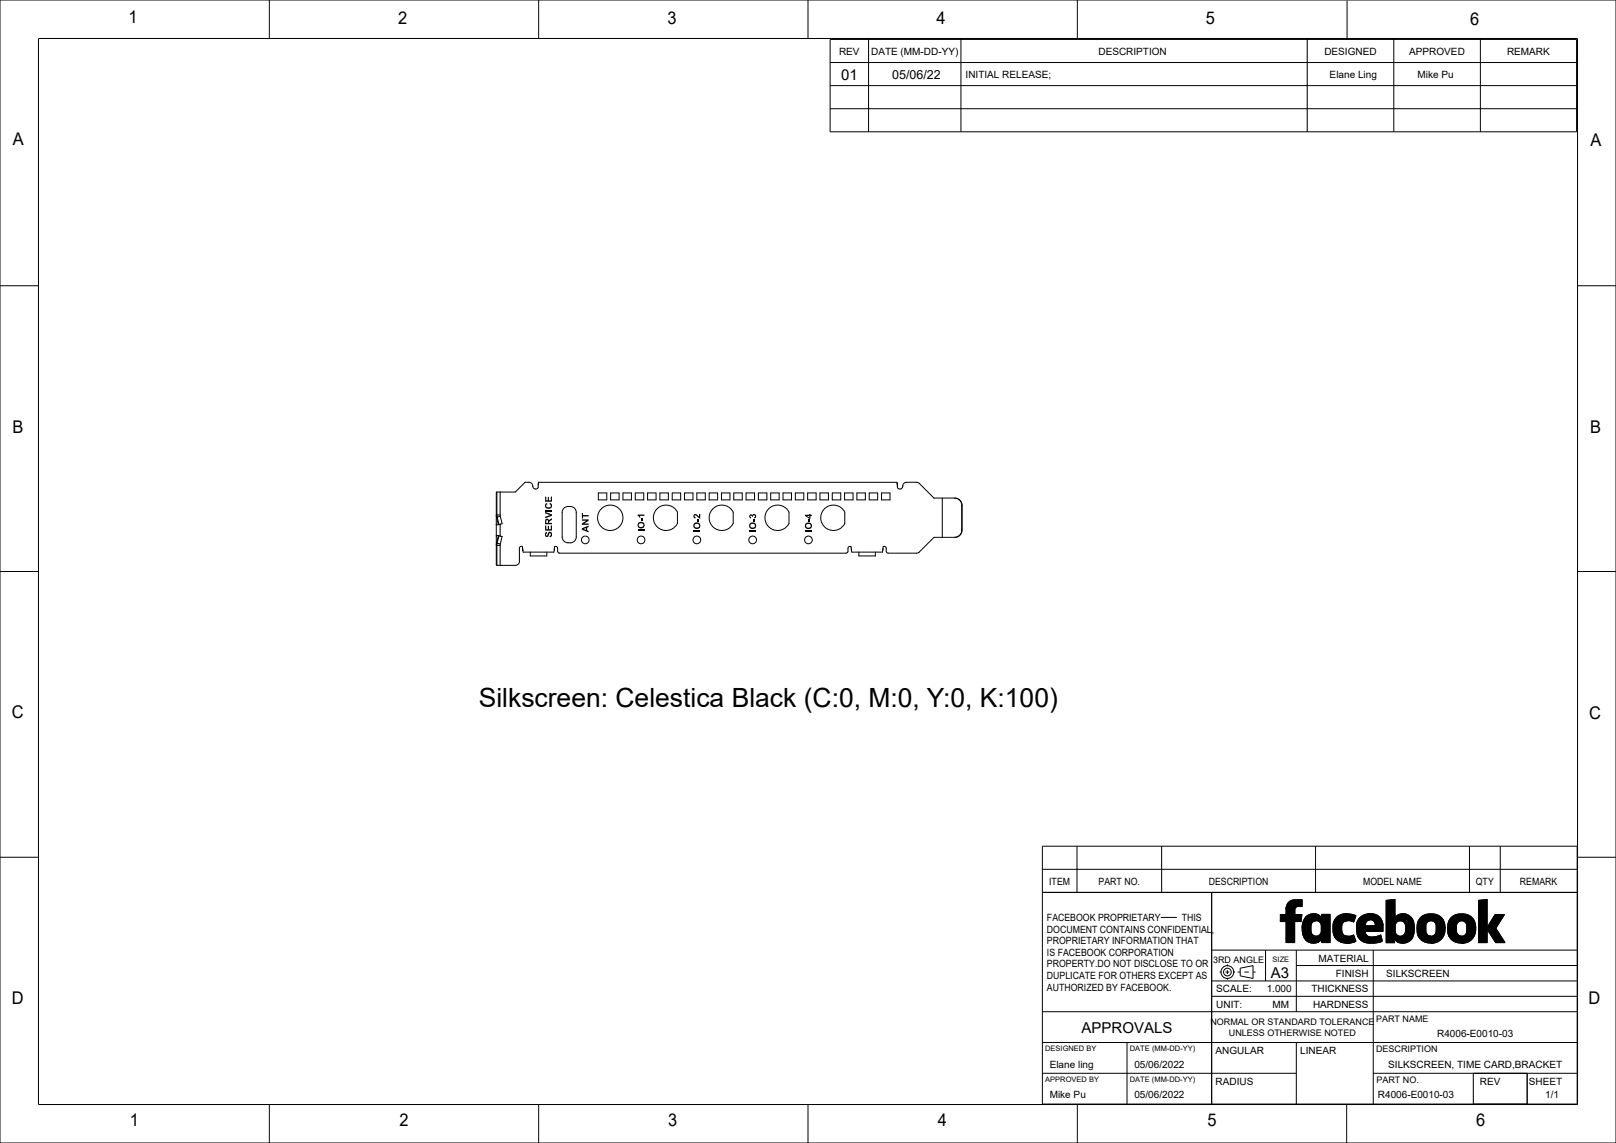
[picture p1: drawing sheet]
<svg xmlns="http://www.w3.org/2000/svg" width="420mm" height="297mm" viewBox="0 0 420 297" stroke-linecap="round" stroke-linejoin="round" font-family="sans-serif">
<g fill="#000">
<path d="M141.8 130.9l.4-.2v.3a.55 .55 0 0 0 .3 1 .55 .55 0 0 0 .6-.7l-.3-.3 .1-.3a.88 .88 0 0 1 .3 1.2 .88 .88 0 0 1-1.2 .2 .88 .88 0 0 1-.2-1.2zM141.8 138.4l.4-.2v.4a.29 .29 0 0 0-.3 .3 .29 .29 0 0 0 .3 .3 .75 .75 0 0 1 1-.9 .77 .77 0 0 1 .3 .7 .77 .77 0 0 1-.6 .6l-.1-.3a.33 .33 0 0 0 .4-.4 .33 .33 0 0 0-.4-.3l-.1 .1a.63 .63 0 0 1-.3 .8 .63 .63 0 0 1-.8-.3 .63 .63 0 0 1 .2-.8zM141.7 132.5h1.7v.4h-1.7zM141.7 136.6h.3v.9h.4v-.9h.3v.9h.4v-1h.3v1.4h-1.7zM141.7 133l1.7 .7v.3l-1.7 .7v-.4l1.3-.5-1.3-.4zM141.7 129.1h.3v.9h.4v-.9h.3v.9h.4v-1h.3v1.4h-1.7zM151.2 135h1.8v.3l-1.2 .7h1.2v.4h-1.8v-.4l1.2-.7h-1.2zM151.2 133.3h.3v.5h1.5v.4h-1.5v.5h-.3zM166.7 134.7h.3v.7h-.3zM165.7 133.7h1.8v.3h-1.3l.3 .5h-.3l-.5-.5zM165.7 137.6h1.8v.3h-1.8zM181.2 134.8h.3v.7h-.3z"/>
<path d="M180.4 133.7a1.06 1.06 0 0 1 1.3 .5v-.6h.3v1.2l-.5-.2a.84 .84 0 0 0-.9-.6l.1 .7a.6 .6 0 0 1-.5-.4 .6 .6 0 0 1 .2-.6zM180.2 137.7h1.8v.4h-1.8zM195.7 134.8h.3v.7h-.3zM194.9 133.8l.3-.2 .3 .3a.56 .56 0 0 1 1 0 .56 .56 0 0 1-.5 .8v-.3a.27 .27 0 0 0 .2-.4 .27 .27 0 0 0-.4-.1 .27 .27 0 0 0-.1 .4h-.3a.22 .22 0 0 0-.1-.3 .22 .22 0 0 0-.3 .2 .22 .22 0 0 0 .2 .2v.3a.55 .55 0 0 1-.5-.4 .55 .55 0 0 1 .2-.5zM194.7 137.7h1.8v.4h-1.8zM210.2 134.9h.3v.6h-.3zM209.2 137.8h1.8v.3h-1.8zM334.3 236l2.3-.1-.1 .2-2.2 .1zM334.3 235.9l2.4-.1-2.4 .2zM334.3 235.7l2.7-.1-.3 .2-2.4 .1zM334.3 235.6h3l-3 .1zM332.8 237.6h1.5v-.2l2.2-1.2v1.4l-3.7 1.6z"/>
<path d="M334.3 236.2l2.2-.1-2.2 1.3zM332.8 239.2l3.7-1.6h1.8l-.1 1.9h-1.7l-2.2 4.6v-4.6h-1.5zM334.9 234.5l1.2-.7h2.3v1.8h-4.1zM338.6 239.8l2.6-.3-.3 .4-2.4 .2zM340.2 237.7l1.1-.3 1.1 .2zM338.8 239.2h3.1l-.7 .3-2.6 .3zM339.7 238l.5-.3 2.2-.1 .4 .2zM339.5 238.1l.2-.1 3.1-.2 .4 .4-3.9 .1zM339.3 238.3l3.9-.1 .3 .4-4.5 .2zM339 238.8l4.5-.2v-1h2.2v7.3h-2.2l-.3-2.3 .2-.6v-1.6l-.4-.8-.8-.4h-3.4zM346.6 239.6l2.8-.1-.2 .1-2.6 .1zM346.7 239.4l3.4-.2-.7 .3-2.8 .1z"/>
<path d="M346.9 239.1l3.5 .1-3.7 .2zM347.9 238l.4-.2 3.3-.1 .6 .2zM346.6 239.7l2.6-.1-.3 .3-2.4 .2zM348.3 237.8l1.3-.4 2 .3zM347.5 238.3l.4-.3h4.5l-.6 1.6-1.1-.4-3.8-.1zM352.6 239.9l2.4-.2-.2 .9h-2.2zM352.7 239.6l2.5-.2-.2 .3-2.4 .2zM352.8 239.4l2.7-.2-.3 .2-2.5 .2zM352.9 239.1l3.2-.1-3.3 .4zM355.4 237.5l1.3-.1zM353.5 238.3l1.3-.7 1.9-.2a2.99 2.99 0 0 1 2.7 2.9h-2a1.24 1.24 0 0 0-1.3-1.3l-3.2 .1zM360.3 234l2.3-.3v4.1l-2.3-2.1z"/>
<path d="M360.3 235.7l2.3 2.1v.7a2.67 2.67 0 0 1 4.4 .2l-3.3 .6-.7 .3-2.7 5.4zM363.7 239.3l3.3-.6 .4 .9 .2 1.4-2.3 .9v-1.1a1.37 1.37 0 0 0-1.6-1.5zM368.4 239.9l2.6-.3-.2 .3-2.4 .3zM368.5 239.6l3-.3-.5 .3-2.6 .3zM368.6 239.3l6.5-.2 .5 1.9-2.3 .9v-1.1a1.36 1.36 0 0 0-1.8-1.5l-3 .3zM369.3 238.3a4.1 4.1 0 0 1 5.8 .8l-6.5 .2zM376.4 239.9l2.5-.3-.2 .3-2.4 .3zM376.5 239.6l3-.3-.6 .3-2.5 .3zM376.6 239.3l6.5-.2 .4 2-2.3 .8v-1.1a1.36 1.36 0 0 0-1.7-1.5l-3 .3zM377.3 238.3a4.1 4.1 0 0 1 5.8 .8l-6.5 .2zM384.3 234l2.2-.3v7.3l-2.2 3.9zM336.5 239.5v5.4h-2.2v-.8z"/>
<path d="M339 243.7l4.5 .2-4.2 .3zM340.2 244.9l2.5-.2-1.2 .4zM338.4 240.8l2.3-.4v1.5l-2.2 .4zM338.5 240.4l2.3-.2-.1 .2-2.3 .4zM338.5 242.3l2.2-.4 .1 .5-2.2 .4zM338.5 240.1l2.4-.2-.1 .3-2.3 .2zM338.6 242.8l2.2-.4 .3 .5-2.4 .2zM338.7 243.1l2.4-.2 .4 .3-2.7 .2zM338.8 243.4l3.5-.2 .9-.6 .3 1.3-4.5-.2zM339.7 244.6l3.5-.2-.5 .3-2.5 .2zM339.3 244.2l4.2-.2-.3 .4-3.5 .2zM346.7 243.1l2.5-.2 .3 .2-2.7 .2z"/>
<path d="M346.9 243.5l3.7-.2-3.6 .3zM346.5 240.6l2.2-.2v1.5l-2.2 .3zM346.5 242.2l2.2-.3 .1 .3-2.3 .2zM346.5 242.4l2.3-.2v.2l-2.2 .3zM346.5 240.1l2.4-.2-.2 .5-2.2 .2zM346.6 242.7l2.2-.3 .2 .3-2.3 .2zM346.7 242.9l2.3-.2 .2 .2-2.5 .2zM349.9 245.1h.8zM346.8 243.3l2.7-.2 .7 .2-3.3 .2zM347 243.6l3.9-.3 .9-.4 .6 1.7-4 .2-.9-.5zM348.4 244.8l3.8-.1-2.3 .4zM352.8 243l2.2-.1 .2 .2-2.3 .1z"/>
<path d="M352.9 243.2l2.3-.1 .2 .1-2.4 .2zM352.7 242.7l2.2-.1 .1 .3-2.2 .1zM353 243.4l2.4-.2 .5 .2-2.8 .2zM353.1 243.6l4.2-.2 1.6-.5 .4 1.6-.4 .2-4.4 .1-.8-.5zM352.6 240.6h4.9l1.9-.3v1.7h-4.6l.1 .6-2.2 .1zM354.5 244.8l4.4-.1-2.4 .4zM360.3 245l2.1-1.1v1.1zM362.4 243.9l4.8-.5a2.73 2.73 0 0 1-4.8 .5zM362.8 239.9l-.2 1.8a1.35 1.35 0 0 0 1.2 1.6 1.35 1.35 0 0 0 1.5-1.4l2.3-.9-.1 1.4-.3 1-4.8 .5-2.1 1.1zM368.7 243.3l2.5-.2 .7 .2zM368.3 242.2l2.3-.3v.3l-2.2 .3zM368.4 240.2l2.4-.3-.2 2-2.3 .3z"/>
<path d="M368.4 242.5l2.2-.3 .2 .4-2.4 .2zM368.4 242.8l2.4-.2 .2 .3-2.5 .2zM368.5 243.1l2.5-.2 .2 .2-2.5 .2zM371.8 245h.8zM368.7 243.3l3.6-.1 .7-.5 .3-.8 2.3-.9a3.5 3.5 0 0 1-3 4 3.7 3.7 0 0 1-3.9-1.7zM376.6 243.3l2.6-.2 .7 .2zM376.3 242.2l2.2-.3 .1 .3-2.3 .3zM376.3 240.2l2.4-.3-.2 2-2.2 .3zM376.3 242.5l2.3-.3 .1 .4-2.3 .2zM376.4 242.8l2.3-.2 .2 .3-2.4 .2zM376.5 243.1l2.4-.2 .3 .2-2.6 .2zM379.8 245.1l.7-.1z"/>
<path d="M376.6 243.3l3.7-.1 .6-.4 .3-.9 2.3-.8a3.5 3.5 0 0 1-3 3.9 3.7 3.7 0 0 1-3.9-1.7zM388.6 237.6h2.4l-2.2 3.6 2.3 3.7h-2.4l-2.2-3.5v3.5h-2.2z"/>
<path d="M142.1 135.2l-.1 .7h.4v-.7zM141.8 134.9l.6-.1 .3 .4 .7-.6v.5l-.6 .4-.1 .3 .7 .1v.3h-1.7z"/>
<path d="M151.6 137.5l.7 .2v-.5zM151.2 137.3l1.8-.7v.3l-.4 .2v.7l.4 .2v.3l-1.8-.7z"/>
<path d="M166.2 136.1a.53 .53 0 0 0 0 .7 .53 .53 0 0 0 .8 0 .53 .53 0 0 0-.1-.8zM165.7 136.4a.9 .9 0 0 1 1.8 0 .9 .9 0 0 1-1.8 0z"/>
<path d="M180.7 136.2a.53 .53 0 0 0 0 .8 .53 .53 0 0 0 .8-.1 .53 .53 0 0 0-.1-.7zM180.2 136.6a.9 .9 0 0 1 1.8 0 .9 .9 0 0 1-1.8 0z"/>
<path d="M195.2 136.2a.53 .53 0 0 0 0 .8 .53 .53 0 0 0 .8-.1 .53 .53 0 0 0-.1-.7zM194.7 136.6a.9 .9 0 0 1 1.8 0 .9 .9 0 0 1-1.8 0z"/>
<path d="M209.7 136.3a.53 .53 0 0 0 0 .7 .53 .53 0 0 0 .8-.1 .53 .53 0 0 0-.1-.7zM209.2 136.6a.9 .9 0 0 1 1.8 0 .9 .9 0 0 1-1.8 0z"/>
<path d="M209.7 134.1l.6 .4v-.4zM209.2 133.8h1.1v-.3h.3v.3h.4v.3h-.4v.7h-.3l-1.1-.8z"/>
</g>
<g fill="none" stroke="#000" stroke-width=".26">
<path d="M0 0h420v297h-420zM10 10h400v277h-400zM70 0v10M140 0v10M210 0v10M215.8 10.3h194v23.9l-194 .1zM215.8 16.3h194M225.7 10.3v23.9M249.8 10.3v23.9M280 0v10M339.8 10.3v23.9M350.1 .2v10"/>
<path d="M362.3 10.3v23.9M384.7 10.3v23.9M215.8 22.3h194M215.8 28.3h194M0 74.3h10M410 74.3h10M129 133.9l.5 2.4M129 136.2l.1 .2 .4-.1M129 133.8h.1M129.1 133.8h-.1M129.1 133.8h.1M129.1 127.9v5.9"/>
<path d="M129.1 133.8h.9M129.1 127.9l-.1 .1v18.8l.1 .1M129.1 133.8l.1 .6M129.2 134.4h-.2M129.2 134.4h.1M129.2 134.4l.5 1.9M129.5 139.2l-.4-.1-.1 .2M129.5 139.2h.2M129.5 139.2l-.5 1.9M129.7 139.2l-.5 2M129.7 139.2l.8 .2-.5 2M129.7 136.3h-.2"/>
<path d="M129.9 139.3h.1M129.9 136.2h.1M130 139.3h.1M130 133.8v.4M130 127.9v5.9M130 136.2v3.1M130 136.2h.1M130 134.2l-.8 .2M130 134.2l.5 1.9-.8 .2M138.5 126.3a1 1 0 0 0-1-1h-1l-2.6 2.6h-4.8M138.5 126.3a.75 .75 0 0 0 .5 .7 .75 .75 0 0 0 .9-.3l.1-1.4h93.1l.1 1.4 .4 .3a.75 .75 0 0 0 1-.7M138.5 126.3h.1"/>
<path d="M146.7 131.9a1.88 1.88 0 0 1 3.1 1.2v6.4a1.85 1.85 0 0 1-1.9 1.6 1.85 1.85 0 0 1-1.8-1.6v-6.4l.1-.5zM155.5 128.1h2.2v1.8h-2.2zM158.7 128.1h2.2v1.8h-2.2zM161.9 128.1h2.2v1.8h-2.2zM165.1 128.1h2.2v1.8h-2.2zM168.3 128.1h2.2v1.8h-2.2zM170.6 132.4a3.3 3.3 0 0 1 5.5 .7v2.9a3.3 3.3 0 0 1-4.8 1.3 3.3 3.3 0 0 1-.7-4.9zM171.5 128.1h2.2v1.8h-2.2zM174.7 128.1h2.2v1.8h-2.2zM177.9 128.1h2.2v1.8h-2.2zM181.1 128.1h2.2v1.8h-2.2zM184.3 128.1h2.2v1.8h-2.2z"/>
<path d="M185.1 132.4a3.3 3.3 0 0 1 5.5 .7v2.9a3.3 3.3 0 0 1-4.8 1.3 3.3 3.3 0 0 1-.7-4.9zM187.5 128.1h2.2v1.8h-2.2zM190.7 128.1h2.2v1.8h-2.2zM193.9 128.1h2.2v1.8h-2.2zM197.1 128.1h2.2v1.8h-2.2zM199.6 132.4a3.3 3.3 0 0 1 5.5 .7v2.9a3.3 3.3 0 0 1-4.8 1.3 3.3 3.3 0 0 1-.7-4.9zM200.3 128.1h2.2v1.8h-2.2zM203.5 128.1h2.2v1.8h-2.2zM206.7 128.1h2.2v1.8h-2.2zM209.9 128.1h2.2v1.8h-2.2zM213.1 128.1h2.2v1.8h-2.2zM214.1 132.4a3.3 3.3 0 0 1 5.5 .7v2.9a3.3 3.3 0 0 1-4.8 1.3 3.3 3.3 0 0 1-.7-4.9z"/>
<path d="M216.3 128.1h2.2v1.8h-2.2zM219.5 128.1h2.2v1.8h-2.2zM222.7 128.1h2.2v1.8h-2.2zM225.9 128.1h2.2v1.8h-2.2zM229.1 128.1h2.2v1.8h-2.2zM234.6 126.3a1 1 0 0 1 1-1l3.1 .1 4 4h5.5l1.1 .5 .5 .6 .2 .7-.1 7.1-.6 .9-.9 .4h-5.7l-4.2 4.1h-7.7l-.4-.2-.1-1a.5 .5 0 0 0-.2-.5 .5 .5 0 0 0-.6 .1l-.2 1.4h-7.9l-.2-1.4a.5 .5 0 0 0-.5-.1 .5 .5 0 0 0-.3 .5l-.1 1-.4 .2h-74.5l-.4-.2-.1-1a.5 .5 0 0 0-.2-.5 .5 .5 0 0 0-.6 .1l-.2 1.4h-7.9l-.2-1.4a.5 .5 0 0 0-.5-.1 .5 .5 0 0 0-.3 .5v3.4a1 1 0 0 1-1 1h-4.9M234.6 126.3h.1M244.9 129.4v10.2M248.2 129.4l1.1 .4 .7 1.1v6.8l-.1 .8-.4 .6-.6 .4-.7 .1M0 148.5h10M129 141.7h.1M129 141.1l.2 .1"/>
<path d="M129 141.1v.5M129.1 141.7h.1M129.1 141.7v5.2M129.1 141.7h.9M129.2 141.2l-.1 .5M129.2 141.2h.1M129.2 141.2l.8 .2M130 141.7v5.2M130 141.4v.3M137.8 143.5v1h4.3v-1M223.2 143.5v1h4.3v-1M410 148.5h10"/>
<path d="M270.9 219.9h139v67h-139zM279.9 219.9v12M301.9 219.9v12M341.9 219.9v12M381.9 219.9v12M389.9 219.9v12M0 222.7h10M270.9 231.9h139M270.9 225.9h139M301.7 238.4h4.2M314.9 231.9v55M332.8 237.6h1.5v-.2l2.2-1.2v1.4l-3.7 1.6z"/>
<path d="M332.8 239.2l3.7-1.6h1.8l-.1 1.9h-1.7l-2.2 4.6v-4.6h-1.5zM334.3 236.2l2.2-.1-2.2 1.3zM334.3 236l2.3-.1-.1 .2-2.2 .1zM334.3 235.9l2.4-.1-2.4 .2zM334.3 235.7l2.7-.1-.3 .2-2.4 .1zM334.3 235.6h3l-3 .1zM334.9 234.5l1.2-.7h2.3v1.8h-4.1zM334.9 234.5l1.2-.7h2.3v1.8h-1.3l-.6 .5v1.5h1.8l-.1 1.9h-1.7v5.4h-2.2v-5.4h-1.5v-1.9h1.5v-1.9zM336.5 239.5v5.4h-2.2v-.8zM338.6 239.8l2.6-.3-.3 .4-2.4 .2zM338.8 239.2h3.3M338.8 239.2h3.3z"/>
<path d="M338.8 239.2h3.1l-.7 .3-2.6 .3zM339 238.8l4.5-.2v-1h2.2v7.3h-2.2l-.3-2.3 .2-.6v-1.6l-.4-.8-.8-.4h-3.4zM339.3 238.3l3.9-.1 .3 .4-4.5 .2zM339.4 238.2l1-.6 1.3-.2 1.1 .4 .7 .8v-1h2.2v7.3h-2.2v-1l-.7 .8-1.1 .4-1.3-.2-1-.6-.7-1.3-.3-1.8 .3-1.7zM339.5 238.1l.2-.1 3.1-.2 .4 .4-3.9 .1zM339.7 238l.5-.3 2.2-.1 .4 .2zM340.2 237.7l1.1-.3 1.1 .2zM341.1 239.6l.6-.3h.6l.6 .2 .4 .6 .1 2.1-.3 .6-.5 .4h-1l-.8-.8-.1-2zM346.6 239.7l2.6-.1-.3 .3-2.4 .2zM346.6 239.6l2.8-.1-.2 .1-2.6 .1zM346.7 239.4l3.4-.2-.7 .3-2.8 .1zM346.9 239.1l3.5 .1-3.7 .2z"/>
<path d="M347.4 238.3l.9-.6 1.2-.3 1.5 .1 1.4 .5-.6 1.6-1.4-.4-1.2 .4-.4 .6-.1 1.1 .1 1 .4 .6 1.2 .4 1.4-.4 .6 1.7-1.4 .4h-1.5l-1.3-.4-1-.7-.7-1.4v-1.9l.2-1.1zM347.5 238.3l.4-.3h4.5l-.6 1.6-1.1-.4-3.8-.1zM347.9 238l.4-.2 3.3-.1 .6 .2zM348.3 237.8l1.5-.4 1.8 .3zM352.6 239.9l2.4-.2-.2 .9h-2.2zM352.7 239.6l2.5-.2-.2 .3-2.4 .2zM352.8 239.4l2.7-.2-.3 .2-2.5 .2zM352.9 239.1l3.2-.1-3.3 .4zM353.4 238.4l1.2-.7 1.5-.3 1.4 .2 1.1 .7 .8 1.5v2.2h-4.6v.3l.4 .8 .8 .3h1.5l1.4-.5 .4 1.6-1.7 .5-1.8 .1-1.3-.3-1-.7-.8-1.3-.1-2 .2-1.3zM353.5 238.3l1.3-.7 1.9-.2a2.99 2.99 0 0 1 2.7 2.9h-2a1.24 1.24 0 0 0-1.3-1.3l-3.2 .1zM355.3 239.3l.7-.3 .8 .1 .5 .6 .2 .9h-2.7l.1-.7zM355.4 237.5l1.3-.1z"/>
<path d="M360.3 235.7l2.3 2.1v.7a2.67 2.67 0 0 1 4.4 .2l-3.3 .6-.7 .3-2.7 5.4zM360.3 234l2.3-.3v4.1l-2.3-2.1zM360.3 234l2.3-.3v4.8l.9-.8 1.5-.3 1.3 .6 .9 1 .4 1.7-.1 1.9-.5 1.3-1 .8-1 .4-1.1-.1-.9-.4-.6-.7v1.1h-2.1zM362.8 239.9l-.2 1.8a1.35 1.35 0 0 0 1.2 1.6 1.35 1.35 0 0 0 1.5-1.4l2.3-.9-.1 1.4-.3 1-4.8 .5-2.1 1.1zM363 239.6l.6-.3h.6l.6 .3 .4 .5 .1 2.2-.3 .5-.5 .4h-1l-.8-.8-.1-2zM363.7 239.3l3.3-.6 .4 .9 .2 1.4-2.3 .9v-1.1a1.37 1.37 0 0 0-1.6-1.5zM368.4 239.9l2.6-.3-.2 .3-2.4 .3zM368.5 239.6l3-.3-.5 .3-2.6 .3zM368.6 239.3l6.5-.2 .5 1.9-2.3 .9v-1.1a1.36 1.36 0 0 0-1.8-1.5l-3 .3zM369.2 238.4l1.3-.7 1.6-.2 1.5 .3 1.2 .8 .6 1.3 .2 1.9-.4 1.3-.9 1.2-1.2 .6-1.6 .1-1.4-.3-1.1-.8-.6-1.2-.1-1.8 .3-1.5zM369.3 238.3a4.1 4.1 0 0 1 5.8 .8l-6.5 .2zM371 239.6l.5-.3h.7l.6 .3 .4 .5v2.1l-.2 .6-.6 .4h-1l-.7-.8-.1-2z"/>
<path d="M376.4 239.9l2.5-.3-.2 .3-2.4 .3zM376.5 239.6l3-.3-.6 .3-2.5 .3zM376.6 239.3l6.5-.2 .4 2-2.3 .8v-1.1a1.36 1.36 0 0 0-1.7-1.5l-3 .3zM377.2 238.4l1.2-.7 1.6-.2 1.6 .3 1.1 .8 .7 1.3 .1 1.9-.3 1.3-.9 1.2-1.2 .6-1.6 .1-1.4-.3-1.1-.8-.6-1.2-.1-1.8 .2-1.5zM377.3 238.3a4.1 4.1 0 0 1 5.8 .8l-6.5 .2zM378.9 239.6l.6-.3h.7l.5 .3 .4 .5 .1 2.1-.3 .6-.5 .4h-1l-.8-.7-.1-2.1zM384.3 234l2.2-.3v7.3l-2.2 3.9zM384.3 234l2.2-.3v7.3l2.1-3.4h2.4l-2.2 3.6 2.3 3.7h-2.4l-2.2-3.5v3.5h-2.2zM388.6 237.6h2.4l-2.2 3.6 2.3 3.7h-2.4l-2.2-3.5v3.5h-2.2zM410 222.7h10M314.9 258.9h95M314.9 254.9h95"/>
<path d="M314.9 246.9h95M317 252.6h.5M318.5 252.6h1M319 250.6v.5M319 252.1v1M319 254.1v.5M320.5 252.6h.5M321.7 252.6h.5M322.3 251.6l3.4-.7v3.3l-3.4-.6zM323.4 252.6h1.2M325.7 252.6h.6M328.9 246.9v8"/>
<path d="M336.9 250.9h73M336.9 246.9v16M338.4 240.8l2.3-.4v1.5l-2.2 .4zM338.5 240.4l2.3-.2-.1 .2-2.3 .4zM338.5 242.3l2.2-.4 .1 .5-2.2 .4zM338.5 240.1l2.4-.2-.1 .3-2.3 .2zM338.6 242.8l2.2-.4 .3 .5-2.4 .2zM338.7 243.1l2.4-.2 .4 .3-2.7 .2zM338.8 243.4l3.5-.2 .9-.6 .3 1.3-4.5-.2zM339 243.7l4.5 .2-4.2 .3zM339.3 244.2l4.2-.2-.3 .4-3.5 .2zM339.7 244.6l3.5-.2-.5 .3-2.5 .2z"/>
<path d="M340.2 244.9l2.5-.2-1.2 .4zM346.5 240.6l2.2-.2v1.5l-2.2 .3zM346.5 242.2l2.2-.3 .1 .3-2.3 .2zM346.5 240.1l2.4-.2-.2 .5-2.2 .2zM346.5 242.4l2.3-.2v.2l-2.2 .3zM346.6 242.7l2.2-.3 .2 .3-2.3 .2zM346.7 242.9l2.3-.2 .2 .2-2.5 .2zM346.7 243.1l2.5-.2 .3 .2-2.7 .2zM346.8 243.3l2.7-.2 .7 .2-3.3 .2zM346.9 243.5l3.7-.2-3.6 .3zM347 243.6l3.9-.3 .9-.4 .6 1.7-4 .2-.9-.5zM348.4 244.8l3.8-.1-2.3 .4z"/>
<path d="M349.9 245.1h.8zM352.6 240.6h4.9l1.9-.3v1.7h-4.6l.1 .6-2.2 .1zM352.7 242.7l2.2-.1 .1 .3-2.2 .1zM352.8 243l2.2-.1 .2 .2-2.3 .1zM352.9 243.2l2.3-.1 .2 .1-2.4 .2zM353 243.4l2.4-.2 .5 .2-2.8 .2zM353.1 243.6l4.2-.2 1.6-.5 .4 1.6-.4 .2-4.4 .1-.8-.5zM354.5 244.8l4.4-.1-2.4 .4zM356.9 246.9v40M357.4 240.3h2l-1.9 .3zM360.3 245l2.1-1.1v1.1zM362.4 243.9l4.8-.5a2.73 2.73 0 0 1-4.8 .5z"/>
<path d="M368.3 242.2l2.3-.3v.3l-2.2 .3zM368.4 240.2l2.4-.3-.2 2-2.3 .3zM368.4 242.5l2.2-.3 .2 .4-2.4 .2zM368.4 242.8l2.4-.2 .2 .3-2.5 .2zM368.5 243.1l2.5-.2 .2 .2-2.5 .2zM368.7 243.3l3.6-.1 .7-.5 .3-.8 2.3-.9a3.5 3.5 0 0 1-3 4 3.7 3.7 0 0 1-3.9-1.7zM368.7 243.3l2.5-.2 .7 .2zM371.8 245h.8zM376.3 242.2l2.2-.3 .1 .3-2.3 .3zM376.3 240.2l2.4-.3-.2 2-2.2 .3zM376.3 242.5l2.3-.3 .1 .4-2.3 .2zM376.4 242.8l2.3-.2 .2 .3-2.4 .2z"/>
<path d="M376.5 243.1l2.4-.2 .3 .2-2.6 .2zM376.6 243.3l3.7-.1 .6-.4 .3-.9 2.3-.8a3.5 3.5 0 0 1-3 3.9 3.7 3.7 0 0 1-3.9-1.7zM376.6 243.3l2.6-.2 .7 .2zM379.8 245.1l.7-.1zM270.9 278.9h66M270.9 270.9h139M270.9 262.9h139M292.9 270.9v16M336.9 270.9v16M356.9 278.9h53M382.9 278.9v8M396.9 278.9v8"/>
<path d="M70 287v10M140 287v10M210 287v10M280 287v10M350 287v10"/>
<circle cx="158.6" cy="134.5" r="3.3"/>
<circle cx="152.1" cy="140.3" r="1"/>
<circle cx="166.6" cy="140.3" r="1"/>
<circle cx="181.1" cy="140.3" r="1"/>
<circle cx="195.6" cy="140.3" r="1"/>
<circle cx="210.1" cy="140.3" r="1"/>
<circle cx="319" cy="252.6" r="1.67"/>
<circle cx="319" cy="252.6" r="1"/>
</g>
<path d="M357.4 240.4h2" fill="none" stroke="#000" stroke-width=".27"/>
<text font-size="6.9" x="124.4" y="183.8">Silkscreen: Celestica Black (C:0, M:0, Y:0, K:100)</text>
<g font-size="4.6">
<text x="33.4" y="6">1</text>
<text x="103.5" y="6.1">2</text>
<text x="173.5" y="6.2">3</text>
<text x="243.4" y="6.2">4</text>
<text x="313.4" y="6.2">5</text>
<text x="382.1" y="6.4">6</text>
<text x="3.3" y="37.6">A</text>
<text x="413.4" y="38">A</text>
<text x="3.3" y="112.5">B</text>
<text x="413.3" y="112.5">B</text>
<text x="3.1" y="186.5">C</text>
<text x="413" y="187">C</text>
<text x="3.1" y="260.9">D</text>
<text x="412.8" y="261">D</text>
<text x="33.7" y="292.5">1</text>
<text x="103.9" y="292.5">2</text>
<text x="173.7" y="292.5">3</text>
<text x="243.8" y="292.5">4</text>
<text x="313.8" y="292.5">5</text>
<text x="383.6" y="292.5">6</text>
</g>
<g font-size="3.9">
<text x="218.6" y="20.8">01</text>
<text x="330.3" y="254.2">A3</text>
<text x="281.1" y="268.4">APPROVALS</text>
</g>
<text font-size="3.3" x="231.9" y="20.5">05/06/22</text>
<g font-size="2.6">
<text x="218.1" y="14.3">REV</text>
<text x="226.4" y="14.3">DATE (MM-DD-YY)</text>
<text x="285.5" y="14.3">DESCRIPTION</text>
<text x="344.2" y="14.3">DESIGNED</text>
<text x="366.3" y="14.3">APPROVED</text>
<text x="391.7" y="14.3">REMARK</text>
<text x="251" y="20.3">INITIAL RELEASE;</text>
<text x="345.6" y="20.3">Elane Ling</text>
<text x="368.4" y="20.3">Mike Pu</text>
<text x="272.7" y="229.9">ITEM</text>
<text x="285.5" y="229.9">PART NO.</text>
<text x="314.1" y="229.9">DESCRIPTION</text>
<text x="354.3" y="229.9">MODEL NAME</text>
<text x="383.6" y="229.9">QTY</text>
<text x="395" y="229.9">REMARK</text>
<text x="272.1" y="239.4">FACEBOOK PROPRIETARY</text>
<text x="307.2" y="239.4">THIS</text>
<text x="272.1" y="242.4">DOCUMENT CONTAINS CONFIDENTIAL,</text>
<text x="272.1" y="245.4">PROPRIETARY INFORMATION THAT</text>
<text x="272.1" y="248.4">IS FACEBOOK CORPORATION</text>
<text x="272.1" y="251.4">PROPERTY.DO NOT DISCLOSE TO OR</text>
<text x="342.7" y="249.9">MATERIAL</text>
<text x="272.1" y="254.4">DUPLICATE FOR OTHERS EXCEPT AS</text>
<text x="272.1" y="257.4">AUTHORIZED BY FACEBOOK.</text>
<text x="316.1" y="257.9">SCALE:</text>
<text x="329.2" y="257.9">1.000</text>
<text x="340.8" y="257.9">THICKNESS</text>
<text x="347.2" y="253.9">FINISH</text>
<text x="360.3" y="253.9">SILKSCREEN</text>
<text x="316.1" y="261.9">UNIT:</text>
<text x="330.7" y="261.9">MM</text>
<text x="341.3" y="261.9">HARDNESS</text>
<text x="373.5" y="269.4">R4006-E0010-03</text>
<text x="315.9" y="273.9">ANGULAR</text>
<text x="337.9" y="273.9">LINEAR</text>
<text x="272.8" y="277.4">Elane ling</text>
<text x="294.8" y="277.4">05/06/2022</text>
<text x="315.9" y="281.9">RADIUS</text>
<text x="360.8" y="277.4">SILKSCREEN, TIME CARD,BRACKET</text>
<text x="384.6" y="281.8">REV</text>
<text x="397.3" y="281.9">SHEET</text>
<text x="272.8" y="285.4">Mike Pu</text>
<text x="294.8" y="285.4">05/06/2022</text>
<text x="358.1" y="285.4">R4006-E0010-03</text>
<text x="401.6" y="285.4">1/1</text>
</g>
<g font-size="2.3">
<text x="315.3" y="250.2">3RD ANGLE</text>
<text x="314.6" y="266.4">NORMAL OR STANDARD TOLERANCE</text>
<text x="319.4" y="269.1">UNLESS OTHERWISE NOTED</text>
<text x="357.6" y="265.5">PART NAME</text>
<text x="357.6" y="273.5">DESCRIPTION</text>
<text x="357.7" y="281.5">PART NO.</text>
</g>
<g font-size="2">
<text x="330.7" y="249.9">SIZE</text>
<text x="271.7" y="273.1">DESIGNED BY</text>
<text x="293.7" y="273.1">DATE (MM-DD-YY)</text>
<text x="271.7" y="281.1">APPROVED BY</text>
<text x="293.7" y="281.1">DATE (MM-DD-YY)</text>
</g>
</svg>
